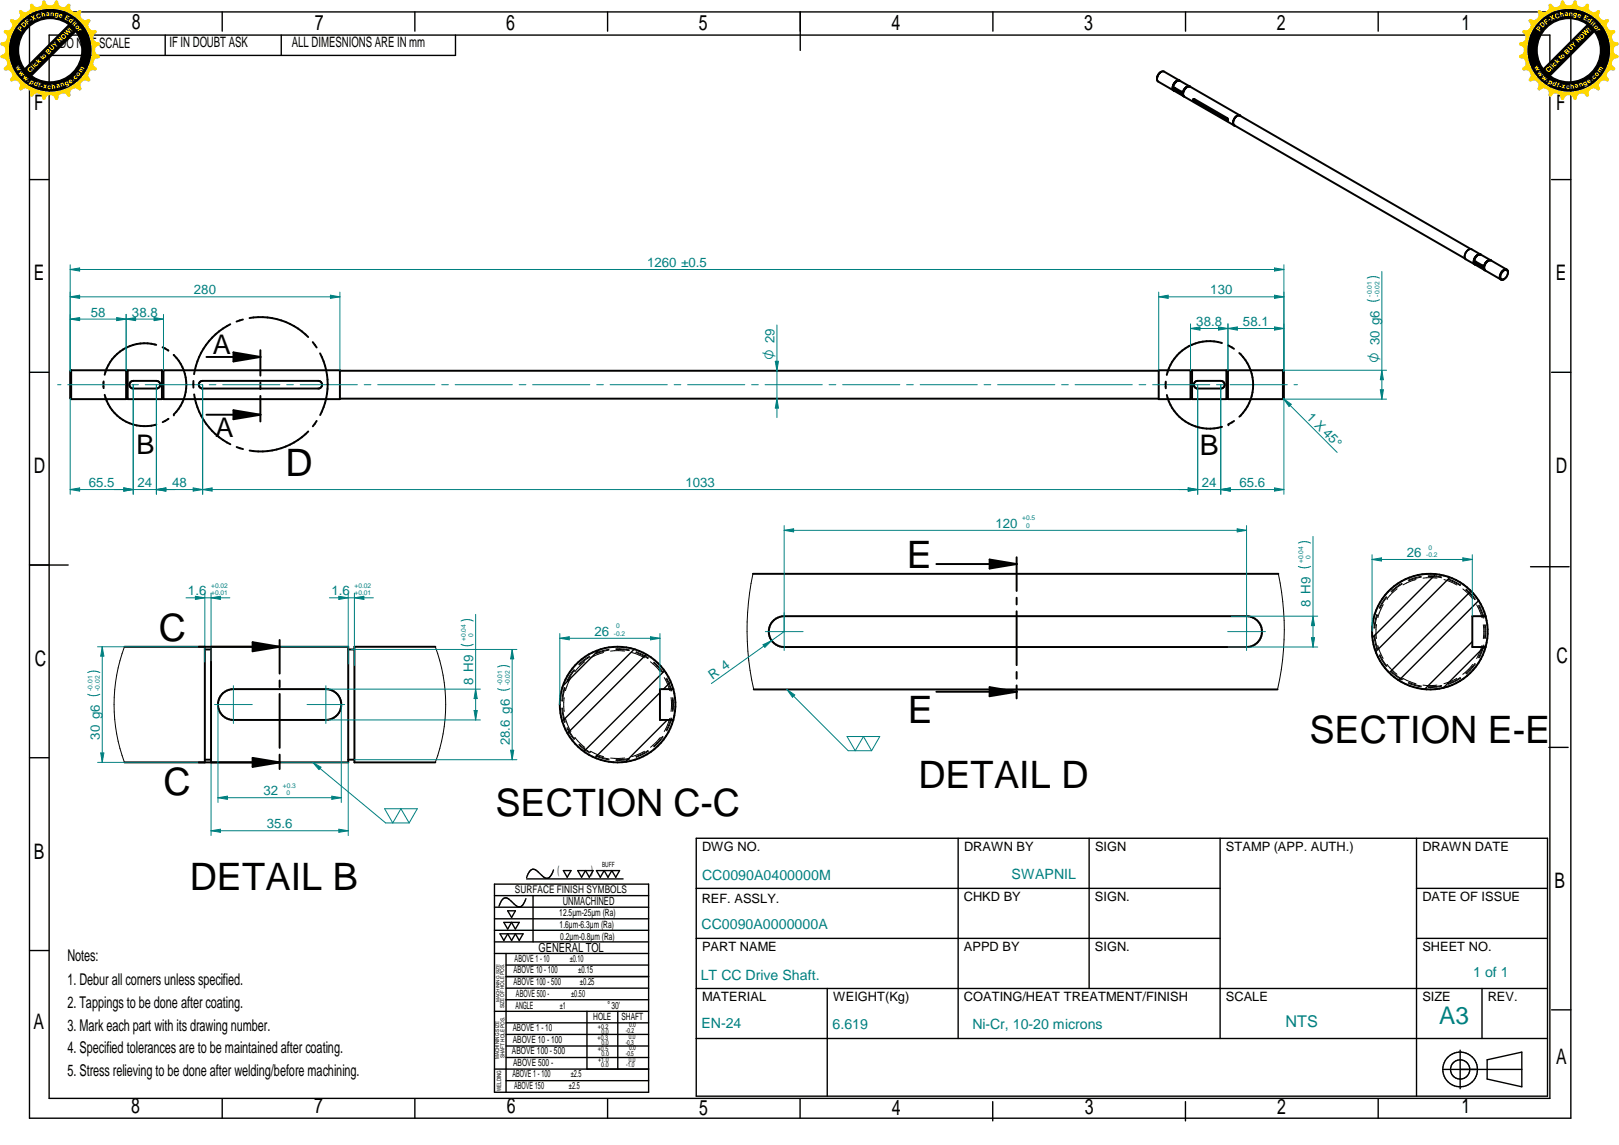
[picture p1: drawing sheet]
<svg xmlns="http://www.w3.org/2000/svg" width="420mm" height="297mm" viewBox="0 0 420 297" stroke-linecap="round" stroke-linejoin="round" font-family="sans-serif">
<g fill="none" stroke="#000" stroke-width=".36">
<path d="M7.7 3.1h400v287h-400zM12.8 9.1h389.4v275.8h-389.4zM42.9 9.1v5.3M57.7 3.1v5M73 9.1v5.3M107.7 3.1v5M118.2 9.1v5.3h-105.4M157.7 3.1v5M207.7 3.1v10M257.7 3.1v5M307.7 3.1v5M357.7 3.1v5"/>
<path d="M7.7 46.6h5M402.7 46.6h5M7.7 96.6h5M402.7 96.6h5M7.7 146.6h10M397.2 147h10M7.7 196.6h5M402 193.9h5M180.7 217.5h220.9v66.9h-220.9zM248.7 217.5v51.9M282.6 217.5v38.9M316.6 217.5v51.9"/>
<path d="M367.6 217.5v66.9M128.3 229.4h40v54h-40zM128.3 232.3h40M128.3 235.4h40M128.3 238.4h40M130.8 239.3h4l-1.1 1.7-1-1.7-.9 1.7zM131.8 236.3h2l-1 1.7zM136.5 233.1a2.41 2.41 0 0 1-1.8 2.2l-1.3-.8a3 3 0 0 0-2.4-1.6l-.9 .8-.6 1.4M136.7 228h25M138.3 232.3v12M143.6 225.7a2.22 2.22 0 0 1-1.9 2.1l-.7-.3-1.3-1.2a1.4 1.4 0 0 0-1.4-.8 1.4 1.4 0 0 0-1.2 1.1l-.4 1.1M146.2 225.8h2l-1 1.8z"/>
<path d="M149.9 225.8h4l-1 1.8-1-1.8-1 1.8zM154.8 225.8h6l-1 1.8-1-1.8-1 1.8-1-1.8-1 1.8zM180.7 230.5h135.9M367.6 230.5h34M7.7 246.6h5M128.3 241.3h40M128.3 244.3h40M128.3 247.4h40M129.8 242.3h6l-1 1.7-1-1.7-1 1.7-1-1.7-1 1.7zM131.3 259.4h37M131.3 247.4v36M131.3 250.4h37"/>
<path d="M131.3 253.3h37M131.3 256.3h37M180.7 243.4h135.9M180.7 256.4h220.9M214.7 256.4v28M367.6 243.4h34M384.6 256.4v13M128.3 262.4h40M131.3 265.3h37M131.3 268.4h37M131.3 271.4h37M131.3 274.3h37"/>
<path d="M152.3 262.4v14.9h16h-40M160.3 262.4v14.9M180.7 269.4h220.9M374.4 277.4h20.5M378.9 272.4v10M385.9 274.9l9-2v9l-9-2zM402.7 262h5M57.7 285.1v5M107.7 285.1v5M131.3 280.4h37M157.7 285.1v5M207.6 285v5"/>
<path d="M257.6 285.8v5M307.6 285.8v5M357.7 285.1v5"/>
<circle cx="378.9" cy="277.4" r="4.5"/>
<circle cx="378.9" cy="277.4" r="2.5"/>
</g>
<g fill="none" stroke="#000" stroke-width=".51">
<path d="M300.5 19.6l-.2 1 .1 .4 4.2 2.5M300.6 19.4l.5-.6 .8-.3 4.2 2.4M300.9 19l-.5 .7-.1 .8M301.3 18.7l-.3 .2M304.8 22.8l.3 .5 1.7 1M305.3 21.2a1.75 1.75 0 0 0-.6 2.4l2.5 1.4M305.4 21h.8l2.5 1.4M305.8 20.9a1.85 1.85 0 0 0-1.3 2.4M306.1 20.9a1.72 1.72 0 0 0-1.4 2.6M306.1 20.9h.1M306.8 24.4h-.1M306.8 24.3l-.3-.6-1.6-.9h-.3l.3 .6 1.8 1"/>
<path d="M306.8 24.3v.1M307.1 24.8a1.75 1.75 0 0 1 1.8-2.3l12.9 7.5M308.4 22.4a1.87 1.87 0 0 0-1.1 2.7l13 7.5M308.7 22.4a1.78 1.78 0 0 0-1.6 2.5l.2 .1M308.7 22.4l.1 .1M309.9 25.7l.3 .5 8.5 4.9M310 25.7a.33 .33 0 0 0-.4 .3 .33 .33 0 0 0 .4 .4l8.4 4.9 .3-.2M310 25.7l8.4 4.9 .3 .5M320.3 32.6h.2M321.8 30a1.75 1.75 0 0 0-1.5 2.6M321.8 30l.2 .1M381.7 64.6l-59.9-34.6a1.67 1.67 0 0 0-1.5 2.5l59.9 34.6"/>
<path d="M381.7 64.6l2.5 1.4M381.7 64.6a1.81 1.81 0 0 0-1.3 2.7l2.3 1.3M382.6 68.5l.2 .1M382.7 68.5l2.7 1.6M383 67.9l.2 .5 1.7 1M383 67.9l1.7 1 .2 .5M383 67.9l-.3 .2 .3 .4 1.8 1.1 .1-.2M384 66a1.86 1.86 0 0 0-1.4 2.4M384 66h.3M384 66a1.86 1.86 0 0 0-1.4 2.5M386.6 67.5a1.86 1.86 0 0 0-1.4 2.4M386.9 67.5a1.78 1.78 0 0 0-1.6 2.5l.1 .1"/>
<path d="M386.9 67.5l-2.5-1.4a1.8 1.8 0 0 0-1.7 2.4M386.9 67.5v.1M390.2 70.3a.73 .73 0 0 1 1-.1 .73 .73 0 0 1 .1 1 1.33 1.33 0 0 1-1.8 1.1 1.79 1.79 0 0 1 .7-2zM390.3 72.4l-.3 .2M391 69.9a1.76 1.76 0 0 0-1.6 2.6l.6 .1M391 69.9l.3 .8M391 69.9l-4-2.3a1.74 1.74 0 0 0-1.5 2.6l4 2.3M18.5 96.1v7.4M18.5 96.1l-.3 .2v7l.3 .2M18.5 96.1h14.2v7.4h-14.2M26.9 99v1.7M32.7 96.2h.4"/>
<path d="M33.1 96.1h8.9v7.4h-8.9zM33.8 99.1l.8-.3h6a.99 .99 0 0 1 1 1 .99 .99 0 0 1-1 1h-6a.98 .98 0 0 1-.9-.6 .98 .98 0 0 1 .1-1.1zM40.5 89.5a10.7 10.7 0 0 0-13.3 7.7M42 96.2h.4M42.2 90.1l1.5 .9M42.4 96.1h45.8v7.4h-45.8zM45.1 92.1a10.8 10.8 0 0 1 0 15.4M51.8 99.1l.8-.3h30a.99 .99 0 0 1 1 1 .99 .99 0 0 1-1 1h-30a1 1 0 0 1-.9-.6 1 1 0 0 1 .1-1.1zM53.6 92.6h14M60.6 91.4l7 1.2-7 1.2zM67.6 90.8v6.7M67.6 99.2v1.7"/>
<path d="M88.2 96.2h212.5M300.7 96.1h8.3v7.4h-8.3zM309 96.2h.4M309.4 96.1h8.9v7.4h-8.9zM310.1 99.1l.7-.3h6a.99 .99 0 0 1 1 1 .99 .99 0 0 1-1 1h-6a1 1 0 0 1-.9-.6 1 1 0 0 1 .2-1.1zM318.3 96.2h.4M332.9 96.1l.3 .2v7l-.3 .2M332.9 96.1h-14.2v7.4h14.2M332.9 96.1v7.4M27.2 102.4a10.7 10.7 0 0 0 13.4 7.7M32.7 103.4h.4M42 103.4h.4"/>
<path d="M43.7 108.6l-1.5 .9M53.6 107.6h14M60.6 106.4l7 1.2-7 1.2zM67.6 102.7v6.6M88.2 103.4h212.5M309 103.4h.4M318.3 103.4h.4M32.3 167.8h20.9v30h-20.9M53.2 168.5h1.6M54.8 167.8h35.6v30h-35.6zM90.4 168.5h1.6M113 167.8h-21v30h21"/>
<path d="M53.2 197.1h1.6M57.5 180.1l1.4-1 1.7-.3h24a4 4 0 0 1 4 4 4 4 0 0 1-4 4h-24a4 4 0 0 1-3.7-2.4 4 4 0 0 1 .6-4.3zM90.4 197.1h1.6"/>
</g>
<path d="M305 23.3l-.1 .1M306.7 24.3l-.1 .1M310.1 26.3h-.1M318.6 31.2h-.1M383.1 68.4l-.1 .1M384.8 69.4v.1M32.3 167.8a43.2 43.2 0 0 0 0 30M113 167.8a43.2 43.2 0 0 1 0 30" fill="none" stroke="#000" stroke-width=".26"/>
<path d="M60.6 91.4l7 1.2-7 1.2zM60.6 106.4l7 1.2-7 1.2z" fill="#000"/>
<circle cx="45.1" cy="107.5" r=".25" fill="#000"/>
<path d="M54.8 197.8v18.9M90.4 197.8v18.9M54.8 215.5l2.4-.4v.8z" fill="none" stroke="#008080" stroke-width=".26"/>
<path d="M54.8 215.5l2.4-.4v.8z" fill="#008080"/>
<path d="M87.9 215.1l2.5 .4-2.5 .4z" fill="none" stroke="#008080" stroke-width=".26"/>
<path d="M87.9 215.1l2.5 .4-2.5 .4z" fill="#008080"/>
<path d="M91.2 168.5h42.9M132.3 173l-1.6-.3-1.6 .3M132.3 178.7l-1.6 .3-1.6-.3M92 197.1h42.1M132.5 194.6h.8l-.4 2.5zM54.8 215.5h35.6" fill="none" stroke="#008080" stroke-width=".26"/>
<path d="M132.5 194.6h.8l-.4 2.5z" fill="#008080"/>
<path d="M132.9 168.5l.4 2.4h-.8z" fill="none" stroke="#008080" stroke-width=".26"/>
<path d="M132.9 168.5l.4 2.4h-.8z" fill="#008080"/>
<path d="M22.7 174.5l1.6-.4 1.6 .4M25.3 167.8h65.1M26.5 167.8l.5 2.4h-.9zM132.9 168.5v28.6M25.3 197.8h65.1M25.9 180.1l-1.6 .4-1.6-.4" fill="none" stroke="#008080" stroke-width=".26"/>
<path d="M26.5 167.8l.5 2.4h-.9z" fill="#008080"/>
<path d="M26.1 195.3h.9l-.5 2.5z" fill="none" stroke="#008080" stroke-width=".26"/>
<path d="M26.1 195.3h.9l-.5 2.5z" fill="#008080"/>
<path d="M50.7 154.7l2.5 .4-2.5 .4zM53.2 153.9v17.8M54.8 153.9v17.5M26.5 167.8v30" fill="none" stroke="#008080" stroke-width=".26"/>
<path d="M50.7 154.7l2.5 .4-2.5 .4z" fill="#008080"/>
<path d="M54.8 155.1l2.4-.4v.8z" fill="none" stroke="#008080" stroke-width=".26"/>
<path d="M54.8 155.1l2.4-.4v.8z" fill="#008080"/>
<path d="M48.3 155.1h11.4M87.9 154.7l2.5 .4-2.5 .4zM90.4 153.9v18.4M92 153.9v18.7" fill="none" stroke="#008080" stroke-width=".26"/>
<path d="M87.9 154.7l2.5 .4-2.5 .4z" fill="#008080"/>
<path d="M92 155.1l2.4-.4v.8z" fill="none" stroke="#008080" stroke-width=".26"/>
<path d="M92 155.1l2.4-.4v.8z" fill="#008080"/>
<path d="M85.5 155.1h11.4M145.3 164.4v18.4M168.8 165.2l2.5 .4-2.5 .4zM171.3 164.4v14.4" fill="none" stroke="#008080" stroke-width=".26"/>
<path d="M51.6 167.8h21M65.6 166.6l7 1.2-7 1.2zM72.6 166v8.8M72.6 176.5v1.8M174.7 178.8l.5 2.2 .1 2.3-.6 3.5M174.7 178.8h-3.4v8h3.4M174.7 178.8a15 15 0 0 0-23.1-8.3 15 15 0 0 0 0 24.5 15 15 0 0 0 23.1-8.2M51.6 197.8h21M65.6 196.6l7 1.2-7 1.1zM72.6 180v14M72.6 195.8v1.7M72.6 197.8v1.7" fill="none" stroke="#000" stroke-width=".51"/>
<path d="M65.6 166.6l7 1.2-7 1.2zM65.6 196.6l7 1.2-7 1.1z" fill="#000"/>
<path d="M155.5 168.6l-9.4 9.3M164.6 168.4l-18.7 18.7M167.7 169.8l-20.4 20.4M171.3 179.7l-16.9 16.9M172.5 174l-21 20.9M174.1 176.9l-1.9 1.9M173.2 186.8l-10.9 10.8" fill="none" stroke="#000" stroke-width=".36"/>
<g fill="none" stroke="#000" stroke-width=".26">
<path d="M146.4 178.4h.1M146.4 178.4l-.6 3.5M146.6 178.5h.1M146.6 178.5l-.6 3.4M148.2 175.8l-.7 1.2-.7 2.2M149 173.7l-1.9 3M149.1 173.8l-1.8 3M151.7 171.7l-2.5 2.6M153 170.2l-2.8 2.2M153.1 170.4l-2.8 2.1M156.6 169.3l-3.3 1.3M158 168.5l-3.4 .9"/>
<path d="M158.1 168.7l-3.4 .9M158.4 168.9h3.7M159.8 168.3l3.6 .3M159.8 168.5l3.5 .3M163.9 169.3l3.3 1.3M165 169.3l3.2 1.6M165.1 169.1l3.2 1.6M168.8 171.7l1.5 1.3 1.1 1.2M169.6 171.9l2.3 2.6M169.7 171.8l2.4 2.6M172.4 175.8l1.4 3.3M172.9 176l1.2 3.3"/>
<path d="M173 175.9l1.3 3.3M145.8 183.7l.6 3.5M146 183.7l.6 3.4M146.4 181v3.6M146.5 187.2h.1M146.7 187.1h.1M146.8 186.4l1.4 3.4M147.1 188.8l1.9 3.1M147.3 188.8l1.8 2.9M149.2 191.3h.1M149.2 191.3l2.6 2.6M150.2 193.2l2.8 2.1"/>
<path d="M150.3 193.1l2.8 2.1M153.3 194.9l3.3 1.4M153.3 194.9h.1M154.7 196.1l3.4 1M154.7 195.9l3.4 1M162.1 196.6l-3.6 .1M163.3 196.7l-3.4 .4M163.4 196.9l-3.6 .4M167.3 194.9l-3.4 1.4M168.2 194.7l-3.2 1.6M168.3 194.9l-3.2 1.5M171.4 191.3l-2.6 2.6"/>
<path d="M171.9 191l-2.3 2.6M172.1 191.2l-2.4 2.6M173.8 186.4l-.6 1.7-.8 1.7M174.1 186.3l-1.2 3.2M174.1 181v3.6M174.3 186.3l-1.3 3.3M174.5 181v3.5M174.7 181v3.5M174.8 186.5l-.1 .3M174.9 185.9v.3"/>
</g>
<path d="M168.8 165.2l2.5 .4-2.5 .4z" fill="#008080"/>
<path d="M145.3 165.6l2.4-.4v.8z" fill="none" stroke="#008080" stroke-width=".26"/>
<path d="M145.3 165.6l2.4-.4v.8z" fill="#008080"/>
<g fill="none" stroke="#008080" stroke-width=".26">
<path d="M15 99.8h.8M17.6 99.8h14.8M34.2 99.8h1.7M37.7 99.8h14.8M54.3 99.8h1.7M57.8 99.8h14.8M74.4 99.8h1.7M77.9 99.8h14.8M94.5 99.8h1.8M98 99.8h14.8M114.6 99.8h1.8M118.1 99.8h14.9"/>
<path d="M134.7 99.8h1.8M138.2 99.8h14.9M154.8 99.8h1.8M158.3 99.8h14.9M175 99.8h1.7M178.4 99.8h14.9M195.1 99.8h1.7M198.6 99.8h14.8M215.2 99.8h1.7M218.7 99.8h14.8M235.3 99.8h1.7M238.8 99.8h14.8"/>
<path d="M255.4 99.8h1.7M258.9 99.8h14.8M275.5 99.8h1.7M279 99.8h14.8M295.6 99.8h1.7M299.1 99.8h14.9M315.7 99.8h1.7M319.2 99.8h14.9M335.8 99.8h.9M84.6 178.8h40.1M122.8 161.1l-1.6-.4-1.6 .4M122.8 167.2l-1.6 .3-1.6-.3"/>
<path d="M123.4 178.8l.5 2.4h-.9zM145.3 165.6h26M84.6 186.8h40.1"/>
</g>
<g fill="none" stroke="#000" stroke-width=".51">
<path d="M50.2 98.8v1.8M59.8 84.1a17.5 17.5 0 0 0-9.4 13M63 82.9l-1.6 .5M64.8 82.5a17.3 17.3 0 0 1 15.2 4.9M81.2 88.8l1 1.3M83.1 91.7a17.3 17.3 0 0 1 0 16M50.4 102.3a17.3 17.3 0 0 0 9.4 13M61.4 116l1.7 .5M80 111.9a17.3 17.3 0 0 1-15.2 5M82.2 109.2l-1 1.4M195.4 148.9h136.4M195.6 178.9h135.9"/>
<path d="M200.5 161.2l1.4-1 1.6-.3h120a4 4 0 0 1 4 4 4 4 0 0 1-4 4h-120a4 4 0 0 1-3.6-2.4 4 4 0 0 1 .6-4.3z"/>
</g>
<path d="M195.4 148.9a69.8 69.8 0 0 0 .2 30M331.8 148.9a69 69 0 0 1-.3 30" fill="none" stroke="#000" stroke-width=".26"/>
<path d="M123.4 178.8l.5 2.4h-.9z" fill="#008080"/>
<path d="M123 184.3h.9l-.5 2.5z" fill="none" stroke="#008080" stroke-width=".26"/>
<path d="M123 184.3h.9l-.5 2.5z" fill="#008080"/>
<path d="M123.4 159.4v27.4M356.1 143.9v20M379.6 144.7l2.5 .4-2.5 .4zM382.1 143.9v16" fill="none" stroke="#008080" stroke-width=".26"/>
<path d="M243 146.3h20.8M256.8 145.2l7 1.1-7 1.2zM263.8 144.6v8.7M263.8 155.1v1.7M263.8 158.6v14M385.5 159.9a15 15 0 0 0-23.1-8.3 15 15 0 0 0 0 24.5 15 15 0 0 0 23.1-8.2M385.5 159.9h-3.4v8h3.4M385.5 159.9l.5 2.2 .1 2.3-.6 3.5M243 179.5h20.8M256.8 178.3l7 1.2-7 1.1zM263.8 174.3v1.8M263.8 177.8v3.4" fill="none" stroke="#000" stroke-width=".51"/>
<path d="M256.8 145.2l7 1.1-7 1.2zM256.8 178.3l7 1.2-7 1.1z" fill="#000"/>
<path d="M372.6 148.9l-16.4 16.5M376.3 149.8l-19.3 19.3M381.8 153.3l-21.3 21.2M383.7 155.8l-20.7 20.7M382.1 166.5l-12.4 12.3M385.2 167.9l-10.6 10.5" fill="none" stroke="#000" stroke-width=".36"/>
<g fill="none" stroke="#000" stroke-width=".26">
<path d="M357.3 159.5l-.7 3.5M357.3 159.5h.1M357.5 159.6l-.7 3.4M357.5 159.6h.1M357.7 157l-1.2 3.4M359 156.8l-1.4 3.4M359.8 154.8l-1.9 3M359.9 154.9l-1.8 3M360 155.3h.1M361 152.7l-2.3 2.7M362.6 152.7l-2.6 2.6M363.8 151.3l-2.8 2.2"/>
<path d="M363.9 151.5l-2.8 2.1M365.7 149.9l-3.2 1.7M367.5 150.3l-1.5 .5-1.9 .9M368.8 149.5l-3.4 1M368.9 149.7l-3.4 1M369.3 150h3.6M370.6 149.4l3.6 .3M370.6 149.6l3.5 .3M371 148.9l-3.6 .4M372.8 149l3.5 .8M372.8 149h.1M374.7 150.3l1.9 .7 1.5 .8"/>
<path d="M375.8 150.4l3.2 1.5M375.9 150.2l3.2 1.6M378 150.5l2.9 2.1M379.6 152.8l2.6 2.6M380.4 153l2.3 2.6M380.5 152.8l2.4 2.7M382.2 153.9l2.1 2.9M383.2 156.9l1.4 3.4M383.7 157.1l1.2 3.3M383.8 157l1.3 3.3M385.1 158.5l.5 1.7M356.2 162.2v3.6"/>
<path d="M356.6 167.6l1.3 3.3M356.6 164.8l.7 3.4M356.8 164.8l.7 3.4M357.2 162v3.7M357.3 168.3h.1M357.5 168.2h.1M357.6 167.5l1.3 3.3M357.9 169.9l1.9 3.1M358.1 169.8l1.8 3M358.8 172.5l2.4 2.7M360 172.4l2.5 2.5M361 174.3l2.8 2.1"/>
<path d="M361.2 174.1l2.7 2.1M362.7 176.3l3.2 1.6M364.1 176h.1M364.1 176l3.4 1.4M365.5 177.2l3.4 1M365.5 177l3.4 1M367.6 178.5l3.6 .4M369.3 177.7h3.6M374.1 177.8l-3.4 .3M374.2 178l-3.5 .4M376.5 177.8l-3.5 .9M378.1 176l-3.4 1.4"/>
<path d="M379 175.8l-3.2 1.5M379.1 175.9l-3.2 1.6M381.1 175l-2.9 2.1M382.2 172.4l-1.1 1.3-1.5 1.2M382.7 172.1l-2.3 2.6M382.9 172.2l-2.4 2.7M384.4 170.7l-2 3M384.6 167.5l-.6 1.7-.8 1.6M384.9 167.3l-1.2 3.3M384.9 162.1v3.6M385.1 167.4l-1.3 3.3M385.3 162.1v3.5"/>
<path d="M385.5 162.1v3.5M385.7 167.3l-.6 1.7"/>
</g>
<path d="M379.6 144.7l2.5 .4-2.5 .4z" fill="#008080"/>
<path d="M356.1 145.1l2.4-.4v.8z" fill="none" stroke="#008080" stroke-width=".26"/>
<path d="M356.1 145.1l2.4-.4v.8z" fill="#008080"/>
<path d="M319.6 159.9h22.4M336.9 140.9l1.6-.4 1.6 .4M340.1 146.9l-1.6 .4-1.6-.4M340.8 159.9l.4 2.4h-.9zM356.1 145.1h26M318.7 167.9h23.3" fill="none" stroke="#008080" stroke-width=".26"/>
<path d="M340.8 159.9l.4 2.4h-.9z" fill="#008080"/>
<path d="M340.3 165.4h.9l-.4 2.5z" fill="none" stroke="#008080" stroke-width=".26"/>
<path d="M340.3 165.4h.9l-.4 2.5z" fill="#008080"/>
<path d="M354.8 72.1l1.6-.3 1.6 .3M354.8 77.8l1.6 .3 1.6-.3M332.9 96.1h26.9M358.6 96.1l.4 2.4h-.8zM332.9 103.5h26.9M340.8 139.2v28.7" fill="none" stroke="#008080" stroke-width=".26"/>
<path d="M358.6 96.1l.4 2.4h-.8z" fill="#008080"/>
<path d="M358.2 101.1h.8l-.4 2.4z" fill="none" stroke="#008080" stroke-width=".26"/>
<path d="M358.2 101.1h.8l-.4 2.4z" fill="#008080"/>
<path d="M358.6 70.4v33.1M203.5 136.4v27.5M203.5 137.6l2.5-.4v.8zM323.5 136.4v27.5" fill="none" stroke="#008080" stroke-width=".26"/>
<path d="M203.5 137.6l2.5-.4v.8z" fill="#008080"/>
<path d="M321.1 137.2l2.4 .4-2.4 .4z" fill="none" stroke="#008080" stroke-width=".26"/>
<path d="M321.1 137.2l2.4 .4-2.4 .4z" fill="#008080"/>
<path d="M34.6 99.8v28.4M18.2 103.3v24.9M18.2 127l2.5-.4v.8zM203.5 137.6h120" fill="none" stroke="#008080" stroke-width=".26"/>
<path d="M18.2 127l2.5-.4v.8z" fill="#008080"/>
<path d="M32.1 126.6l2.5 .4-2.5 .4z" fill="none" stroke="#008080" stroke-width=".26"/>
<path d="M32.1 126.6l2.5 .4-2.5 .4z" fill="#008080"/>
<path d="M34.6 99.8v28.4M40.6 99.8v28.4M18.2 127h16.4M32.1 126.6l2.5 .4-2.5 .4z" fill="none" stroke="#008080" stroke-width=".26"/>
<path d="M32.1 126.6l2.5 .4-2.5 .4z" fill="#008080"/>
<path d="M40.6 127l2.4-.4v.8z" fill="none" stroke="#008080" stroke-width=".26"/>
<path d="M40.6 127l2.4-.4v.8z" fill="#008080"/>
<path d="M40.6 99.8v28.4M52.6 99.8v28.4M29.7 127h15.8M40.6 127l2.4-.4v.8z" fill="none" stroke="#008080" stroke-width=".26"/>
<path d="M40.6 127l2.4-.4v.8z" fill="#008080"/>
<path d="M50.1 126.6l2.5 .4-2.5 .4z" fill="none" stroke="#008080" stroke-width=".26"/>
<path d="M50.1 126.6l2.5 .4-2.5 .4z" fill="#008080"/>
<path d="M52.6 99.8v28.4M310.8 100.8v27.4M40.6 127h12M52.6 127l2.4-.4v.8z" fill="none" stroke="#008080" stroke-width=".26"/>
<path d="M52.6 127l2.4-.4v.8z" fill="#008080"/>
<path d="M308.4 126.6l2.4 .4-2.4 .4z" fill="none" stroke="#008080" stroke-width=".26"/>
<path d="M308.4 126.6l2.4 .4-2.4 .4z" fill="#008080"/>
<path d="M310.8 99.8v28.4M316.8 99.8v28.4M52.6 127h258.2M308.4 126.6l2.4 .4-2.4 .4z" fill="none" stroke="#008080" stroke-width=".26"/>
<path d="M308.4 126.6l2.4 .4-2.4 .4z" fill="#008080"/>
<path d="M316.8 127l2.5-.4v.8z" fill="none" stroke="#008080" stroke-width=".26"/>
<path d="M316.8 127l2.5-.4v.8z" fill="#008080"/>
<path d="M316.8 99.8v28.4M333.2 103.3v24.9M305.9 127h15.8M316.8 127l2.5-.4v.8z" fill="none" stroke="#008080" stroke-width=".26"/>
<path d="M316.8 127l2.5-.4v.8z" fill="#008080"/>
<path d="M330.8 126.6l2.4 .4-2.4 .4z" fill="none" stroke="#008080" stroke-width=".26"/>
<path d="M330.8 126.6l2.4 .4-2.4 .4z" fill="#008080"/>
<path d="M18.2 81.6v14.7M18.2 82.8l2.5-.4v.8zM32.7 81.6v14.5M316.8 127h16.4" fill="none" stroke="#008080" stroke-width=".26"/>
<path d="M18.2 82.8l2.5-.4v.8z" fill="#008080"/>
<path d="M30.3 82.4l2.4 .4-2.4 .4z" fill="none" stroke="#008080" stroke-width=".26"/>
<path d="M30.3 82.4l2.4 .4-2.4 .4z" fill="#008080"/>
<path d="M18.2 82.8h14.5M318.7 84v12.1M330.8 84.8l2.4 .4-2.4 .4zM333.2 84v12.3" fill="none" stroke="#008080" stroke-width=".26"/>
<path d="M330.8 84.8l2.4 .4-2.4 .4z" fill="#008080"/>
<path d="M318.7 85.2l2.4-.4v.8z" fill="none" stroke="#008080" stroke-width=".26"/>
<path d="M318.7 85.2l2.4-.4v.8z" fill="#008080"/>
<path d="M318.7 85.2h14.5M333.1 103.4l2 1.5-.6 .6zM60.6 177.9v9.8M84.6 177.9v9.8M55.7 182.8h9.8M79.7 182.8h9.8" fill="none" stroke="#008080" stroke-width=".26"/>
<path d="M333.1 103.4l2 1.5-.6 .6z" fill="#008080"/>
<path d="M333.1 103.4l13.9 14M198 167.3l2.2-1.1-1.7 1.7zM203.5 163.9l-18.9 13.4" fill="none" stroke="#008080" stroke-width=".26"/>
<path d="M198 167.3l2.2-1.1-1.7 1.7z" fill="#008080"/>
<path d="M302.5 99v1.7M317.1 89a11.3 11.3 0 0 0-14.3 8.3M318.8 89.6l1.4 .9M321.6 91.6a11.3 11.3 0 0 1 0 16.5M302.8 102.5a11.3 11.3 0 0 0 14.3 8.2M320.3 109.2l-1.5 .9" fill="none" stroke="#000" stroke-width=".51"/>
<circle cx="318.8" cy="110.1" r=".25" fill="#000"/>
<path d="M32.7 82.8l2.5-.4v.8zM32.7 81.6v14.5M42.4 81.6v14.5" fill="none" stroke="#008080" stroke-width=".26"/>
<path d="M32.7 82.8l2.5-.4v.8z" fill="#008080"/>
<path d="M40 82.4l2.4 .4-2.4 .4z" fill="none" stroke="#008080" stroke-width=".26"/>
<path d="M40 82.4l2.4 .4-2.4 .4z" fill="#008080"/>
<path d="M32.7 82.8h9.7M309 85.2l2.4-.4v.8zM309 84v12.1M318.7 84v12.1" fill="none" stroke="#008080" stroke-width=".26"/>
<path d="M309 85.2l2.4-.4v.8z" fill="#008080"/>
<path d="M316.2 84.8l2.5 .4-2.5 .4z" fill="none" stroke="#008080" stroke-width=".26"/>
<path d="M316.2 84.8l2.5 .4-2.5 .4z" fill="#008080"/>
<path d="M309 85.2h9.7M81.2 197.8l18.9 15.7" fill="none" stroke="#008080" stroke-width=".26"/>
<path d="M81.2 197.8l2.1 1.2-.5 .7z" fill="#008080"/>
<path d="M204.2 178.9l15.9 15.9M81.2 197.8l2.1 1.2-.5 .7zM99.8 209.8h8.5l-2.1 3.7-2.2-3.7-2.1 3.7zM100.1 213.5h6.1" fill="none" stroke="#008080" stroke-width=".26"/>
<path d="M204.2 178.9l2.1 1.4-.6 .6z" fill="#008080"/>
<path d="M204.2 178.9l2.1 1.4-.6 .6zM56.6 182.8v25.4M88.6 182.8v25.4M219.8 191.1h8.5l-2.1 3.7-2.1-3.7-2.2 3.7zM220.1 194.8h6.1M56.6 206.9l2.4-.4v.9z" fill="none" stroke="#008080" stroke-width=".26"/>
<path d="M56.6 206.9l2.4-.4v.9z" fill="#008080"/>
<path d="M86.1 206.5l2.5 .4-2.5 .5z" fill="none" stroke="#008080" stroke-width=".26"/>
<path d="M86.1 206.5l2.5 .4-2.5 .5z" fill="#008080"/>
<path d="M18.2 75.8v20.5M18.2 77l2.5-.4v.8zM88.2 75.8v20.3M203.5 159v9.8M323.5 159v9.8M198.6 163.9h9.8M318.6 163.9h9.8M56.6 206.9h32" fill="none" stroke="#008080" stroke-width=".26"/>
<path d="M18.2 77l2.5-.4v.8z" fill="#008080"/>
<path d="M85.8 76.6l2.4 .4-2.4 .4z" fill="none" stroke="#008080" stroke-width=".26"/>
<path d="M85.8 76.6l2.4 .4-2.4 .4z" fill="#008080"/>
<path d="M18.2 77h70M300.7 75.8v20.3M330.8 76.6l2.4 .4-2.4 .4zM333.2 75.8v20.5" fill="none" stroke="#008080" stroke-width=".26"/>
<path d="M330.8 76.6l2.4 .4-2.4 .4z" fill="#008080"/>
<path d="M300.7 77l2.5-.4v.8z" fill="none" stroke="#008080" stroke-width=".26"/>
<path d="M300.7 77l2.5-.4v.8z" fill="#008080"/>
<path d="M18.2 68.7v27.6M18.2 69.9l2.5-.4v.8zM300.7 77h32.5M333.2 68.7v27.6" fill="none" stroke="#008080" stroke-width=".26"/>
<path d="M18.2 69.9l2.5-.4v.8z" fill="#008080"/>
<path d="M330.8 69.5l2.4 .4-2.4 .4z" fill="none" stroke="#008080" stroke-width=".26"/>
<path d="M330.8 69.5l2.4 .4-2.4 .4z" fill="#008080"/>
<path d="M18.2 69.9h315M201.2 93.7h.8l-.4 2.5z" fill="none" stroke="#008080" stroke-width=".26"/>
<path d="M201.2 93.7h.8l-.4 2.5z" fill="#008080"/>
<path d="M201.6 103.4l.4 2.5h-.8z" fill="none" stroke="#008080" stroke-width=".26"/>
<path d="M201.6 103.4l.4 2.5h-.8z" fill="#008080"/>
<path d="M201.6 84.3v24" fill="none" stroke="#008080" stroke-width=".26"/>
<path d="M2.7 5.1l-.1 .3a1.4 1.4 0 0 1 .3 1.8 1.4 1.4 0 0 1-1.7 .6l-.2 .6a1.4 1.4 0 0 1 .8 1.6 1.4 1.4 0 0 1-1.6 1v.6a1.4 1.4 0 0 1 1.2 1.4 1.4 1.4 0 0 1-1.2 1.4v.6a1.4 1.4 0 0 1 1.6 1 1.4 1.4 0 0 1-.8 1.7l.2 .6a1.4 1.4 0 0 1 1.7 .6 1.4 1.4 0 0 1-.3 1.8l.4 .4a1.4 1.4 0 0 1 1.8 .2 1.4 1.4 0 0 1 .1 1.8l.5 .4a1.4 1.4 0 0 1 1.8-.4 1.4 1.4 0 0 1 .6 1.8l.6 .2a1.4 1.4 0 0 1 1.6-.8 1.4 1.4 0 0 1 1 1.5l.6 .1a1.4 1.4 0 0 1 1.4-1.2 1.4 1.4 0 0 1 1.4 1.2l.6-.1a1.4 1.4 0 0 1 1-1.5 1.4 1.4 0 0 1 1.7 .8l.6-.2a1.4 1.4 0 0 1 .6-1.8 1.4 1.4 0 0 1 1.8 .4l.4-.4a1.4 1.4 0 0 1 .2-1.8 1.4 1.4 0 0 1 1.8-.2l.4-.4a1.4 1.4 0 0 1-.4-1.8 1.4 1.4 0 0 1 1.8-.6l.2-.6a1.4 1.4 0 0 1-.8-1.7 1.4 1.4 0 0 1 1.5-1l.1-.6a1.4 1.4 0 0 1-1.2-1.4 1.4 1.4 0 0 1 1.2-1.4l-.1-.6a1.4 1.4 0 0 1-1.5-1 1.4 1.4 0 0 1 .8-1.6l-.2-.6a1.4 1.4 0 0 1-1.8-.6 1.4 1.4 0 0 1 .4-1.8l-.4-.5a1.4 1.4 0 0 1-1.8-.1 1.4 1.4 0 0 1-.2-1.8l-.4-.4a1.4 1.4 0 0 1-1.8 .3 1.4 1.4 0 0 1-.6-1.7l-.6-.2a1.4 1.4 0 0 1-1.7 .8 1.4 1.4 0 0 1-1-1.6h-.6a1.4 1.4 0 0 1-1.4 1.2 1.4 1.4 0 0 1-1.4-1.2h-.6a1.4 1.4 0 0 1-1 1.6 1.4 1.4 0 0 1-1.6-.8l-.6 .2a1.4 1.4 0 0 1-.6 1.7 1.4 1.4 0 0 1-1.8-.3l-.5 .4a1.4 1.4 0 0 1-.1 1.8 1.4 1.4 0 0 1-1.8 .1zM2.3 13a10.8 10.8 0 0 0 21.5 0 10.8 10.8 0 0 0-21.5 0z" fill-rule="evenodd" fill="#ffd700"/>
<path d="M2.3 13a10.8 10.8 0 0 0 21.5 0 10.8 10.8 0 0 0-21.5 0zM4.8 13a8.2 8.2 0 0 0 16.5 0 8.2 8.2 0 0 0-16.5 0z" fill-rule="evenodd" fill="#000"/>
<circle cx="13" cy="13" r="8.2" fill="none" stroke="#000" stroke-width=".35"/>
<path d="M6.3 17.8l11.5-11.5 2 2-11.5 11.5z" fill="#000"/>
<path d="M396.8 5.1l-.1 .3a1.4 1.4 0 0 1 .3 1.8 1.4 1.4 0 0 1-1.7 .6l-.2 .6a1.4 1.4 0 0 1 .8 1.6 1.4 1.4 0 0 1-1.6 1v.6a1.4 1.4 0 0 1 1.2 1.4 1.4 1.4 0 0 1-1.2 1.4v.6a1.4 1.4 0 0 1 1.6 1 1.4 1.4 0 0 1-.8 1.7l.2 .6a1.4 1.4 0 0 1 1.7 .6 1.4 1.4 0 0 1-.3 1.8l.4 .4a1.4 1.4 0 0 1 1.8 .2 1.4 1.4 0 0 1 .1 1.8l.5 .4a1.4 1.4 0 0 1 1.8-.4 1.4 1.4 0 0 1 .6 1.8l.6 .2a1.4 1.4 0 0 1 1.6-.8 1.4 1.4 0 0 1 1 1.5l.6 .1a1.4 1.4 0 0 1 1.4-1.2 1.4 1.4 0 0 1 1.4 1.2l.6-.1a1.4 1.4 0 0 1 1-1.5 1.4 1.4 0 0 1 1.7 .8l.6-.2a1.4 1.4 0 0 1 .6-1.8 1.4 1.4 0 0 1 1.8 .4l.4-.4a1.4 1.4 0 0 1 .2-1.8 1.4 1.4 0 0 1 1.8-.2l.4-.4a1.4 1.4 0 0 1-.4-1.8 1.4 1.4 0 0 1 1.8-.6l.2-.6a1.4 1.4 0 0 1-.8-1.7 1.4 1.4 0 0 1 1.5-1l.1-.6a1.4 1.4 0 0 1-1.2-1.4 1.4 1.4 0 0 1 1.2-1.4l-.1-.6a1.4 1.4 0 0 1-1.5-1 1.4 1.4 0 0 1 .8-1.6l-.2-.6a1.4 1.4 0 0 1-1.8-.6 1.4 1.4 0 0 1 .4-1.8l-.4-.5a1.4 1.4 0 0 1-1.8-.1 1.4 1.4 0 0 1-.2-1.8l-.4-.4a1.4 1.4 0 0 1-1.8 .3 1.4 1.4 0 0 1-.6-1.7l-.6-.2a1.4 1.4 0 0 1-1.7 .8 1.4 1.4 0 0 1-1-1.6h-.6a1.4 1.4 0 0 1-1.4 1.2 1.4 1.4 0 0 1-1.4-1.2h-.6a1.4 1.4 0 0 1-1 1.6 1.4 1.4 0 0 1-1.6-.8l-.6 .2a1.4 1.4 0 0 1-.6 1.7 1.4 1.4 0 0 1-1.8-.3l-.5 .4a1.4 1.4 0 0 1-.1 1.8 1.4 1.4 0 0 1-1.8 .1zM396.4 13a10.8 10.8 0 0 0 21.5 0 10.8 10.8 0 0 0-21.5 0z" fill-rule="evenodd" fill="#ffd700"/>
<path d="M396.4 13a10.8 10.8 0 0 0 21.5 0 10.8 10.8 0 0 0-21.5 0zM398.9 13a8.2 8.2 0 0 0 16.5 0 8.2 8.2 0 0 0-16.5 0z" fill-rule="evenodd" fill="#000"/>
<circle cx="407.1" cy="13" r="8.2" fill="none" stroke="#000" stroke-width=".35"/>
<path d="M400.4 17.8l11.4-11.5 2.1 2-11.5 11.5z" fill="#000"/>
<g font-size="9.8">
<text x="74.1" y="123.5">D</text>
<text x="235.3" y="147.4">E</text>
<text x="41.2" y="166.4">C</text>
<text x="235.6" y="187.5">E</text>
<text x="339.8" y="192.8">SECTION E-E</text>
<text x="42.4" y="206.2">C</text>
<text x="238.3" y="204.4">DETAIL D</text>
<text x="128.6" y="211.8">SECTION C-C</text>
<text x="49.3" y="230.8">DETAIL B</text>
</g>
<text font-size="7.4" x="311.4" y="118">B</text>
<g font-size="7">
<text x="55.2" y="91.8">A</text>
<text x="56" y="113.4">A</text>
<text x="35.5" y="117.9">B</text>
</g>
<text font-size="6.3" fill="#008080" x="373.5" y="265.6">A3</text>
<g font-size="5.6">
<text x="34.2" y="7.5">8</text>
<text x="81.7" y="7.8">7</text>
<text x="131.4" y="7.8">6</text>
<text x="181.3" y="7.8">5</text>
<text x="231.3" y="7.8">4</text>
<text x="281.3" y="7.8">3</text>
<text x="331.3" y="7.8">2</text>
<text x="379.3" y="7.7">1</text>
<text x="8.9" y="28.4">F</text>
<text x="403.9" y="28.4">F</text>
<text x="8.8" y="72.7">E</text>
<text x="403.8" y="72.7">E</text>
<text x="8.8" y="122.7">D</text>
<text x="403.8" y="122.7">D</text>
<text x="9" y="172.7">C</text>
<text x="403.9" y="172">C</text>
<text x="8.8" y="222.7">B</text>
<text x="403.4" y="230.3">B</text>
<text x="8.7" y="266.9">A</text>
<text x="403.9" y="276">A</text>
<text x="34" y="288.7">8</text>
<text x="81.5" y="288.7">7</text>
<text x="131.5" y="288.7">6</text>
<text x="181.5" y="289.4">5</text>
<text x="231.5" y="289.4">4</text>
<text x="281.5" y="289">3</text>
<text x="331.4" y="288.9">2</text>
<text x="379.3" y="288.7">1</text>
</g>
<g font-size="4.2">
<text x="17.5" y="249.2">Notes:</text>
<text x="17.5" y="255.5">1. Debur all corners unless specified.</text>
<text x="17.5" y="261.4">2. Tappings to be done after coating.</text>
<text x="17.5" y="267.4">3. Mark each part with its drawing number.</text>
<text x="17.5" y="273.3">4. Specified tolerances are to be maintained after coating.</text>
<text x="17.5" y="279.2">5. Stress relieving to be done after welding/before machining.</text>
</g>
<text font-size="4.2" fill="#008080" x="333.6" y="266.5">NTS</text>
<g font-size="3.8" fill="#008080">
<text x="201" y="93.4" transform="rotate(-90 201 93.4)">O 29</text>
<text x="358" y="94" transform="rotate(-90 358 94)">O 30 g6</text>
</g>
<g font-size="3.7">
<text x="15.5" y="12.3">DO NOT SCALE</text>
<text x="44" y="12.2">IF IN DOUBT ASK</text>
<text x="75.7" y="12.3">ALL DIMESNIONS ARE IN mm</text>
</g>
<g font-size="3.7" fill="#008080">
<text x="262.5" y="227.9">SWAPNIL</text>
<text x="182.2" y="228.2">CC0090A0400000M</text>
<text x="182.1" y="240.9">CC0090A0000000A</text>
<text x="181.9" y="254.3">LT CC Drive Shaft.</text>
<text x="382.3" y="253.5">1 of 1</text>
<text x="182" y="266.8">EN-24</text>
<text x="216" y="267">6.619</text>
<text x="252.3" y="266.9">Ni-Cr, 10-20 microns</text>
</g>
<g font-size="3.4" fill="#008080">
<text x="167.9" y="69.3">1260 ±0.5</text>
<text x="50.3" y="76.4">280</text>
<text x="314.1" y="76.4">130</text>
<text x="23.5" y="82.2">58</text>
<text x="34.2" y="82.2">38.8</text>
<text x="310.5" y="84.6">38.8</text>
<text x="322.6" y="84.6">58.1</text>
<text x="338.9" y="108.4" transform="rotate(45 338.9 108.4)">1 X 45°</text>
<text x="23" y="126.4">65.5</text>
<text x="35.7" y="126.4">24</text>
<text x="44.7" y="126.4">48</text>
<text x="177.9" y="126.4">1033</text>
<text x="311.9" y="126.4">24</text>
<text x="321.7" y="126.4">65.6</text>
<text x="258.3" y="137">120</text>
<text x="365.1" y="144.5">26</text>
<text x="48.8" y="154.5">1.6</text>
<text x="86" y="154.5">1.6</text>
<text x="340.1" y="157.4" transform="rotate(-90 340.1 157.4)">8 H9</text>
<text x="154.3" y="165">26</text>
<text x="122.8" y="177.6" transform="rotate(-90 122.8 177.6)">8 H9</text>
<text x="184.9" y="176.3" transform="rotate(-35 184.9 176.3)">R 4</text>
<text x="25.9" y="191.9" transform="rotate(-90 25.9 191.9)">30 g6</text>
<text x="132.3" y="193.4" transform="rotate(-90 132.3 193.4)">28.6 g6</text>
<text x="68.4" y="206.3">32</text>
<text x="69.2" y="214.9">35.6</text>
</g>
<g font-size="3.3">
<text x="182.2" y="220.7">DWG NO.</text>
<text x="250.2" y="220.7">DRAWN BY</text>
<text x="284.2" y="220.7">SIGN</text>
<text x="318.2" y="220.7">STAMP (APP. AUTH.)</text>
<text x="369.1" y="220.7">DRAWN DATE</text>
<text x="250.2" y="233.7">CHKD BY</text>
<text x="284.2" y="233.7">SIGN.</text>
<text x="369.1" y="233.7">DATE OF ISSUE</text>
<text x="182.1" y="234.4">REF. ASSLY.</text>
<text x="139.8" y="247">GENERAL TOL</text>
<text x="182.2" y="246.7">PART NAME</text>
<text x="250.2" y="246.7">APPD BY</text>
<text x="284.2" y="246.7">SIGN.</text>
<text x="369.1" y="246.7">SHEET NO.</text>
<text x="182.2" y="259.7">MATERIAL</text>
<text x="216.2" y="259.7">WEIGHT(Kg)</text>
<text x="250.2" y="259.7">COATING/HEAT TREATMENT/FINISH</text>
<text x="318.1" y="259.7">SCALE</text>
<text x="369.1" y="259.7">SIZE</text>
<text x="386.1" y="259.7">REV.</text>
</g>
<g font-size="3">
<text x="144.7" y="226.8">(</text>
<text x="153.4" y="226.8">)</text>
<text x="146.1" y="234.8">UNMACHINED</text>
</g>
<text font-size="2.7" x="133.6" y="231.7">SURFACE FINISH SYMBOLS</text>
<g font-size="2.6">
<text x="145.1" y="237.5">12.5μm-25μm (Ra)</text>
<text x="145.2" y="240.7">1.6μm-6.3μm (Ra)</text>
<text x="145.4" y="243.7">0.2μm-0.8μm (Ra)</text>
<text x="133.5" y="249.5">ABOVE 1 - 10</text>
<text x="147.9" y="249.5">±0.10</text>
<text x="133.3" y="252.5">ABOVE 10 - 100</text>
<text x="133.3" y="255.5">ABOVE 100 - 500</text>
<text x="150" y="252.5">±0.15</text>
<text x="150.5" y="255.5">±0.25</text>
<text x="133.8" y="261.8">ANGLE</text>
<text x="133.9" y="258.6">ABOVE 500 -</text>
<text x="145.3" y="261.8">±1</text>
<text x="148.2" y="258.6">±0.50</text>
<text x="157.6" y="261.6">°30'</text>
<text x="133.1" y="267.5">ABOVE 1 - 10</text>
<text x="153.9" y="264.6">HOLE</text>
<text x="161.3" y="264.6">SHAFT</text>
<text x="132.9" y="273.5">ABOVE 100 - 500</text>
<text x="133.1" y="270.6">ABOVE 10 - 100</text>
<text x="133" y="279.5">ABOVE 1 - 100</text>
<text x="133.2" y="276.5">ABOVE 500 -</text>
<text x="148.1" y="279.5">±2.5</text>
<text x="133.4" y="282.5">ABOVE 150</text>
<text x="147.7" y="282.5">±2.5</text>
</g>
<g font-size="1.9">
<text x="156.3" y="225">BUFF</text>
<text x="162.4" y="268">-0.2</text>
<text x="163.2" y="269.6">0.0</text>
<text x="163.3" y="266.5">0.0</text>
<text x="162.4" y="271">-0.3</text>
<text x="162.4" y="274">-0.5</text>
<text x="163.2" y="275.5">0.0</text>
<text x="163.2" y="272.5">0.0</text>
<text x="162.5" y="276.9">-1.0</text>
</g>
<g font-size="1.8">
<text x="155.1" y="269.8">+0.3</text>
<text x="155.2" y="266.9">+0.2</text>
<text x="156.1" y="268.3">0.0</text>
<text x="155.1" y="272.6">+0.5</text>
<text x="155.2" y="275.4">+1.0</text>
<text x="156.1" y="271.2">0.0</text>
<text x="156.1" y="274">0.0</text>
<text x="156.1" y="276.8">0.0</text>
</g>
<g font-size="1.7" fill="#ffd700">
<text x="8" y="5.7" transform="rotate(-33 8 5.7)">-</text>
<text x="8.6" y="5.4" transform="rotate(-27 8.6 5.4)">X</text>
<text x="9.6" y="4.9" transform="rotate(-18 9.6 4.9)">C</text>
<text x="10.9" y="4.4" transform="rotate(-11 10.9 4.4)">h</text>
<text x="12" y="4.3" transform="rotate(-4 12 4.3)">a</text>
<text x="13" y="4.2" transform="rotate(3 13 4.2)">n</text>
<text x="14.1" y="4.3" transform="rotate(11 14.1 4.3)">g</text>
<text x="15.2" y="4.5" transform="rotate(17 15.2 4.5)">e</text>
<text x="16.7" y="5" transform="rotate(28 16.7 5)">E</text>
<text x="17.7" y="5.5" transform="rotate(35 17.7 5.5)">d</text>
<text x="402.1" y="5.7" transform="rotate(-33 402.1 5.7)">-</text>
<text x="402.7" y="5.4" transform="rotate(-27 402.7 5.4)">X</text>
<text x="403.7" y="4.9" transform="rotate(-18 403.7 4.9)">C</text>
<text x="405" y="4.4" transform="rotate(-11 405 4.4)">h</text>
<text x="406.1" y="4.3" transform="rotate(-4 406.1 4.3)">a</text>
<text x="407.1" y="4.2" transform="rotate(3 407.1 4.2)">n</text>
<text x="408.2" y="4.3" transform="rotate(11 408.2 4.3)">g</text>
<text x="409.3" y="4.5" transform="rotate(17 409.3 4.5)">e</text>
<text x="410.7" y="5" transform="rotate(28 410.7 5)">E</text>
<text x="411.8" y="5.5" transform="rotate(35 411.8 5.5)">d</text>
<text x="5.5" y="8.3" transform="rotate(-54 5.5 8.3)">P</text>
<text x="6.2" y="7.4" transform="rotate(-46 6.2 7.4)">D</text>
<text x="7.2" y="6.4" transform="rotate(-38 7.2 6.4)">F</text>
<text x="18.6" y="6.2" transform="rotate(41 18.6 6.2)">i</text>
<text x="19" y="6.5" transform="rotate(44 19 6.5)">t</text>
<text x="19.4" y="6.9" transform="rotate(50 19.4 6.9)">o</text>
<text x="20.1" y="7.8" transform="rotate(56 20.1 7.8)">r</text>
<text x="399.6" y="8.3" transform="rotate(-54 399.6 8.3)">P</text>
<text x="400.3" y="7.4" transform="rotate(-46 400.3 7.4)">D</text>
<text x="401.3" y="6.4" transform="rotate(-38 401.3 6.4)">F</text>
<text x="412.7" y="6.2" transform="rotate(41 412.7 6.2)">i</text>
<text x="413.1" y="6.5" transform="rotate(44 413.1 6.5)">t</text>
<text x="413.5" y="6.9" transform="rotate(50 413.5 6.9)">o</text>
<text x="414.2" y="7.8" transform="rotate(56 414.2 7.8)">r</text>
<text x="4" y="17.5" transform="rotate(60 4 17.5)">w</text>
<text x="398.1" y="17.5" transform="rotate(60 398.1 17.5)">w</text>
<text x="4.8" y="18.9" transform="rotate(51 4.8 18.9)">w</text>
<text x="5.9" y="20.1" transform="rotate(41 5.9 20.1)">w</text>
<text x="7.1" y="21.1" transform="rotate(35 7.1 21.1)">.</text>
<text x="7.6" y="21.5" transform="rotate(30 7.6 21.5)">p</text>
<text x="7.8" y="19" transform="rotate(-45 7.8 19)">Click to BUY NOW!</text>
<text x="8.7" y="22.1" transform="rotate(23 8.7 22.1)">d</text>
<text x="9.8" y="22.5" transform="rotate(17 9.8 22.5)">f</text>
<text x="10.5" y="22.7" transform="rotate(13 10.5 22.7)">-</text>
<text x="11.2" y="22.9" transform="rotate(8 11.2 22.9)">x</text>
<text x="12.3" y="23.1" transform="rotate(1 12.3 23.1)">c</text>
<text x="13.5" y="23.1" transform="rotate(-6 13.5 23.1)">h</text>
<text x="14.7" y="22.9" transform="rotate(-12 14.7 22.9)">a</text>
<text x="15.9" y="22.7" transform="rotate(-19 15.9 22.7)">n</text>
<text x="17.1" y="22.2" transform="rotate(-27 17.1 22.2)">g</text>
<text x="18.2" y="21.7" transform="rotate(-34 18.2 21.7)">e</text>
<text x="19.1" y="21" transform="rotate(-38 19.1 21)">.</text>
<text x="19.6" y="20.7" transform="rotate(-43 19.6 20.7)">c</text>
<text x="20.4" y="19.9" transform="rotate(-50 20.4 19.9)">o</text>
<text x="21.3" y="18.8" transform="rotate(-59 21.3 18.8)">m</text>
<text x="398.9" y="18.9" transform="rotate(51 398.9 18.9)">w</text>
<text x="400" y="20.1" transform="rotate(41 400 20.1)">w</text>
<text x="401.1" y="21.1" transform="rotate(35 401.1 21.1)">.</text>
<text x="401.7" y="21.5" transform="rotate(30 401.7 21.5)">p</text>
<text x="401.9" y="19" transform="rotate(-45 401.9 19)">Click to BUY NOW!</text>
<text x="402.8" y="22.1" transform="rotate(23 402.8 22.1)">d</text>
<text x="403.9" y="22.5" transform="rotate(17 403.9 22.5)">f</text>
<text x="404.6" y="22.7" transform="rotate(13 404.6 22.7)">-</text>
<text x="405.3" y="22.9" transform="rotate(8 405.3 22.9)">x</text>
<text x="406.4" y="23.1" transform="rotate(1 406.4 23.1)">c</text>
<text x="407.6" y="23.1" transform="rotate(-6 407.6 23.1)">h</text>
<text x="408.8" y="22.9" transform="rotate(-12 408.8 22.9)">a</text>
<text x="410" y="22.7" transform="rotate(-19 410 22.7)">n</text>
<text x="411.1" y="22.2" transform="rotate(-27 411.1 22.2)">g</text>
<text x="412.3" y="21.7" transform="rotate(-34 412.3 21.7)">e</text>
<text x="413.2" y="21" transform="rotate(-38 413.2 21)">.</text>
<text x="413.7" y="20.7" transform="rotate(-43 413.7 20.7)">c</text>
<text x="414.5" y="19.9" transform="rotate(-50 414.5 19.9)">o</text>
<text x="415.3" y="18.8" transform="rotate(-59 415.3 18.8)">m</text>
</g>
<g font-size="1.7" fill="#008080">
<text x="356" y="76.9" transform="rotate(-90 356 76.9)">-0.01</text>
<text x="358" y="76.9" transform="rotate(-90 358 76.9)">-0.02</text>
<text x="265.3" y="135">+0.5</text>
<text x="266.3" y="137">0</text>
<text x="370.7" y="142.6">0</text>
<text x="338.2" y="146.1" transform="rotate(-90 338.2 146.1)">+0.04</text>
<text x="340.1" y="145.1" transform="rotate(-90 340.1 145.1)">0</text>
<text x="370.1" y="144.5">-0.2</text>
<text x="54.8" y="152.5">+0.02</text>
<text x="54.8" y="154.5">+0.01</text>
<text x="92" y="152.5">+0.02</text>
<text x="92" y="154.5">+0.01</text>
<text x="120.9" y="166.3" transform="rotate(-90 120.9 166.3)">+0.04</text>
<text x="122.8" y="165.3" transform="rotate(-90 122.8 165.3)">0</text>
<text x="159.3" y="165">-0.2</text>
<text x="159.9" y="163">0</text>
<text x="24" y="179.2" transform="rotate(-90 24 179.2)">-0.01</text>
<text x="25.9" y="179.2" transform="rotate(-90 25.9 179.2)">-0.02</text>
<text x="130.4" y="177.8" transform="rotate(-90 130.4 177.8)">-0.01</text>
<text x="132.3" y="177.8" transform="rotate(-90 132.3 177.8)">-0.02</text>
<text x="73.4" y="204.4">+0.3</text>
<text x="74.4" y="206.3">0</text>
</g>
<text font-size="1.5" x="130" y="283.1" transform="rotate(-90 130 283.1)">WELDING</text>
<g font-size="1.4">
<text x="130.9" y="261.6" transform="rotate(-90 130.9 261.6)">SIZE OF HOLE POS.</text>
<text x="129.6" y="274.8" transform="rotate(-90 129.6 274.8)">MACHINING SIZE</text>
<text x="130.9" y="274.5" transform="rotate(-90 130.9 274.5)">SHAFT HOLE POS.</text>
</g>
<text font-size="1.2" x="129.6" y="260" transform="rotate(-90 129.6 260)">MACHINING SIZE</text>
</svg>
